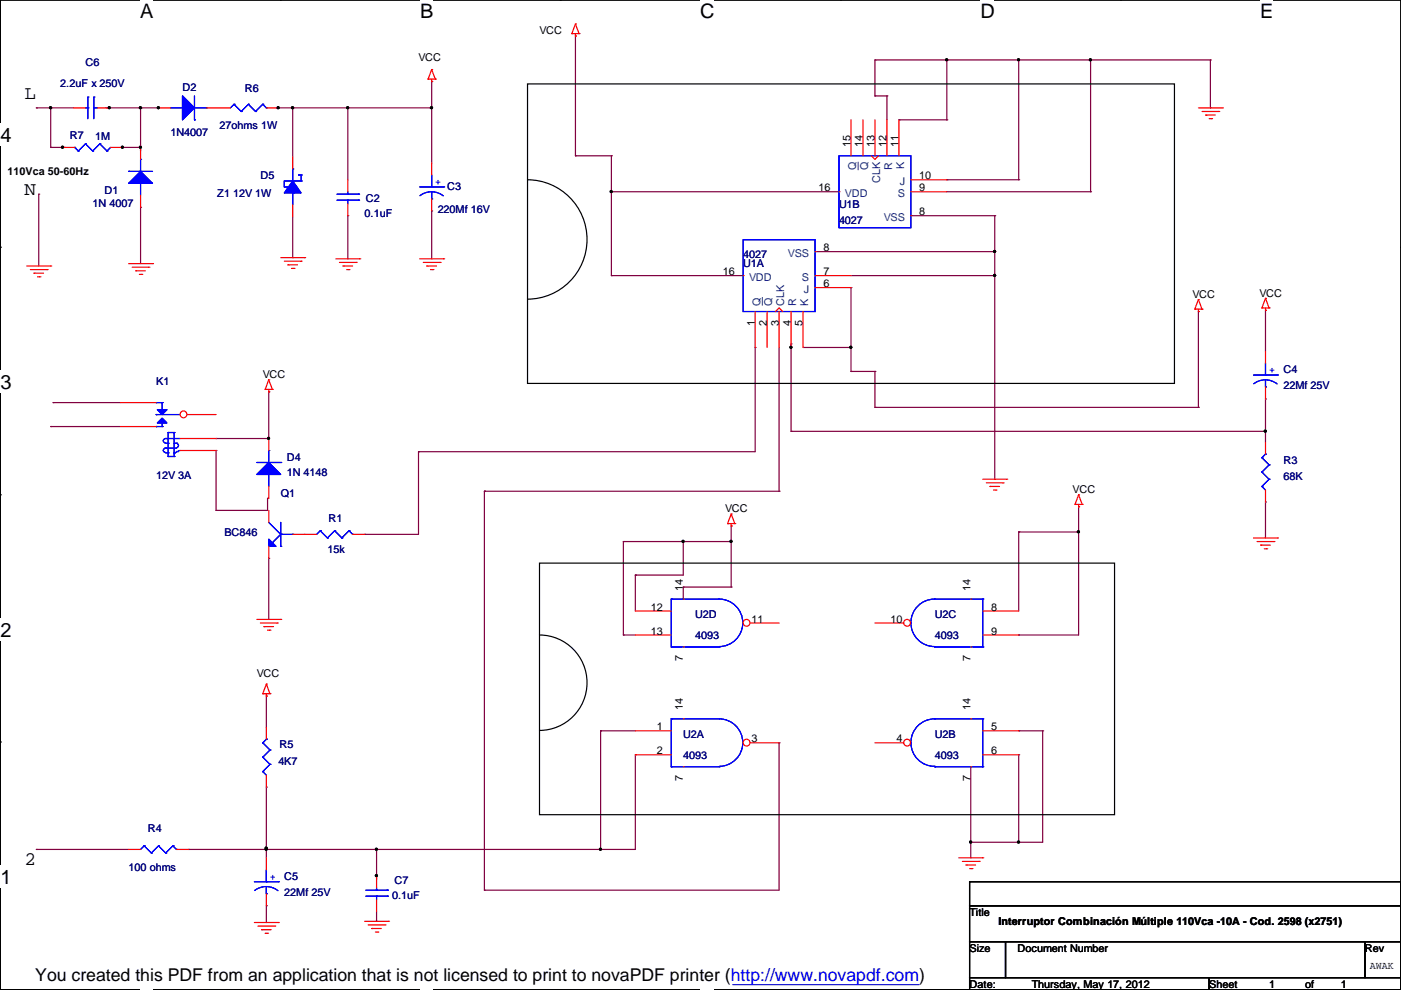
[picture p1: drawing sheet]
<svg xmlns="http://www.w3.org/2000/svg" width="297mm" height="210mm" viewBox="0 0 297 210" stroke-linecap="round" stroke-linejoin="round" font-family="sans-serif">
<path d="M.1 0h296.9v209.8h-296.9z" fill="none" stroke="#000" stroke-width=".25"/>
<g fill="#fff">
<path d="M29.7 0h2.7v4.8h-2.7z"/>
<path d="M29.7 209.8h2.7v.2h-2.7z"/>
</g>
<path d="M59.4 0h.1M59.4 209.8h.1" fill="none" stroke="#000" stroke-width=".25"/>
<g fill="#fff">
<path d="M89.1 0h2.7v4.8h-2.7z"/>
<path d="M89.1 209.8h2.7v.2h-2.7z"/>
</g>
<path d="M118.8 0h.1M118.8 209.8h.1" fill="none" stroke="#000" stroke-width=".25"/>
<g fill="#fff">
<path d="M148.4 0h3v4.8h-3z"/>
<path d="M148.4 209.8h3v.2h-3z"/>
</g>
<path d="M178.2 0h.1M178.2 209.8h.1" fill="none" stroke="#000" stroke-width=".25"/>
<g fill="#fff">
<path d="M207.9 0h2.9v4.8h-2.9z"/>
<path d="M207.9 209.8h2.9v.2h-2.9z"/>
</g>
<path d="M237.6 0h.1M237.6 209.8h.1" fill="none" stroke="#000" stroke-width=".25"/>
<g fill="#fff">
<path d="M267.2 0h2.7v4.8h-2.7z"/>
<path d="M267.2 209.8h2.7v.2h-2.7z"/>
<path d="M.1 26.2h2.3v4.7h-2.3z"/>
<path d="M.1 78.6h2.3v4.7h-2.3z"/>
</g>
<path d="M.1 52.4h.1M297 52.4h.1" fill="none" stroke="#000" stroke-width=".25"/>
<path d="M.1 131.1h2.3v4.7h-2.3z" fill="#fff"/>
<path d="M.1 104.9h.1M297 104.9h.1" fill="none" stroke="#000" stroke-width=".25"/>
<path d="M.1 183.5h2.3v4.7h-2.3z" fill="#fff"/>
<g fill="none" stroke="#000" stroke-width=".25">
<path d="M111.8 17.8h137.2v63.5h-137.2zM111.8 38.1a12.7 12.7 0 0 1 12.7 12.7 12.7 12.7 0 0 1-12.7 12.6M114.4 119.4h121.9v53.3h-121.9zM114.4 134.6a10.1 10.1 0 0 1 10.1 10.2 10.1 10.1 0 0 1-10.1 10.1M.1 157.3h.1M297 157.3h.1M205.6 187h91.4v5h-91.4zM205.6 192h91.4v7.7h-91.4zM205.6 199.7h7.6v7.6h-7.6zM213.2 199.7h76.2v7.6h-76.2zM289.4 199.7h7.6v7.6h-7.6zM205.6 207.3h50.8v2.5h-50.8z"/>
<path d="M256.4 207.3h40.6v2.5h-40.6z"/>
</g>
<g fill="none" stroke="#800040" stroke-width=".25">
<path d="M91.5 17.3h.1M91.5 17.3v17.3M122 7.6h.1M122 7.6v25.4M185.5 12.7h.1M185.5 12.7v7.6M185.5 12.7h71.1M200.7 12.7h.1M200.7 12.7v12.7M216 12.7h.1M216 12.7v25.4M231.2 12.7h.1"/>
<path d="M231.2 12.7v28M256.6 12.7h.1M256.6 12.7v10.2M7.7 22.9h.1M7.7 22.9h7.9M10.8 22.9h.1M10.8 31.3h.1M10.8 31.3h3M10.8 22.9v8.4M13.3 31.3h.1M22.4 22.9h11.2M23.2 22.9h.1"/>
<path d="M25.7 31.3h4.1M26 31.3h.1M29.8 22.9h.1M29.8 31.3h.1M29.8 22.9v9.1M33.6 22.9h.1M58.5 22.9h33M59 22.9h.1M62.1 22.9h.1M62.1 22.9v10.4M73.7 22.9h.1M73.7 22.9v15.2"/>
<path d="M91.5 22.9h.1M122 33h.1M122 33h7.6M129.6 33h.1M129.6 33v25.4M185.5 20.3h.1M185.5 20.3h2.5M188 20.3h.1M188 20.3v5.1M190.6 25.4h.1M190.6 25.4h10.1M200.7 38.1h.1"/>
<path d="M200.7 25.4h.1M200.7 38.1h15.3M216 38.1h.1M256.6 22.9h.1M8.2 41.2h.1M8.2 41.2v15.2M29.8 44h.1M29.8 44v11.9M62.1 54.6h.1M62.1 46v8.6M73.7 45.7h.1M73.7 45.7v9.2"/>
<path d="M91.5 44.7h.1M91.5 44.7v10.2M129.6 58.4h.1M129.6 40.7h.1M129.6 58.4h28M129.6 40.7h48.3M172.8 53.4h38.1M180.4 58.4h30.5M193.1 45.7h17.8M200.7 40.7h30.5M210.9 53.4h.1M210.9 58.4h.1"/>
<path d="M210.9 45.7h.1M210.9 45.7v55.9M231.2 40.7h.1M160.1 73.7h.1M160.1 73.7v22.1h-71.4M165.2 73.7v30.5M167.7 73.7h.1M167.7 72.9h.1M167.7 72.9v18.6M170.3 73.7h10.1M180.4 73.7h.1M180.4 61h.1"/>
<path d="M180.4 78.8h.1M180.4 61v17.8M180.4 78.8h5.1M185.5 78.8h.1M185.5 78.8v7.6M254.1 66.1h.1M254.1 66.1v20.3M268.3 65.8h.1M268.3 65.8v8.6M10.8 90.4h.1M10.8 90.4h14.7M11.3 85.4h.1"/>
<path d="M11.3 85.4h14.2M45.8 95.5h.1M45.8 93h.1M45.8 95.5v12.7M57 83.1h.1M57 83.1v9.9h-11.2M88.7 95.8h.1M88.7 95.8v17.5h-11.4M167.7 91.5h.1M167.7 91.5h100.6M185.5 86.4h.1M185.5 86.4h68.6"/>
<path d="M254.1 86.4h.1M268.3 91.5h.1M268.3 84.6h.1M268.3 84.6v9.1M45.8 108.2h.1M56.7 105.7h.1M56.7 105.7v2.5h-10.9M56.7 105.7h.3M57 118.4h.1M57 118.4v12.9M77.3 113.3h.1M102.7 104.2h.1"/>
<path d="M102.7 104.2h62.5M102.7 104.2v84.5M132.2 114.8h.1M132.2 114.8v19.8M132.2 114.8h22.8M144.9 114.8h.1M144.9 114.8v7.1h-10.2M155 114.8h.1M155 111.5h.1M155 111.5v13M165.2 104.2h.1M216 112.8h.1"/>
<path d="M216 112.8h12.7M216 112.8v16.8M228.7 107.5h.1M228.7 112.8h.1M228.7 107.5v27.1h-12.7M268.3 106.4h.1M268.3 106.4v7.7M132.2 134.6h.1M132.2 134.6h2.5M134.7 121.9h.1M134.7 121.9v7.7M144.9 124.5h.1"/>
<path d="M144.9 124.5h10.1M144.9 124.5v2.5M155 124.5h.1M216 134.6h.1M56.5 147.6h.1M56.5 147.6v6.6M127.3 155h.1M127.3 155h7.4M127.3 155v25.1M165.2 157.5h.1M165.2 157.5v31.2h-62.5M216 155h.1"/>
<path d="M216 155h5.1M221.1 155h.1M221.1 155v23.6h-15.3M56.5 179.8h.1M56.5 166.9h.1M56.5 166.9v15M134.7 160h.1M134.7 160v20.1h-94.7M205.8 162.6h.1M205.8 178.6h.1M205.8 162.6v19.3M216 160h.1"/>
<path d="M216 178.6h.1M216 160v18.6M7.7 180.1h.1M7.7 180.1h19.6M40 180.1h.1M56.5 192h.1M56.5 180.1h.1M56.5 192v3.6M79.8 180.1h.1M79.8 195.3h.1M79.8 185.7h.1M79.8 180.1v6.4"/>
<path d="M79.8 193.3v2M102.7 188.7h.1M127.3 180.1h.1"/>
</g>
<g fill="#000" stroke="#000" stroke-width=".25">
<circle cx="200.7" cy="12.7" r=".21"/>
<circle cx="215.9" cy="12.7" r=".21"/>
<circle cx="231.2" cy="12.7" r=".21"/>
<circle cx="10.7" cy="22.8" r=".21"/>
<circle cx="13.2" cy="31.2" r=".21"/>
<circle cx="23.2" cy="22.8" r=".21"/>
<circle cx="25.9" cy="31.2" r=".21"/>
<circle cx="29.8" cy="22.8" r=".21"/>
<circle cx="29.8" cy="31.2" r=".21"/>
<circle cx="33.6" cy="22.8" r=".21"/>
<circle cx="59" cy="22.8" r=".21"/>
<circle cx="62" cy="22.8" r=".21"/>
<circle cx="73.7" cy="22.8" r=".21"/>
<circle cx="91.5" cy="22.8" r=".21"/>
<circle cx="129.6" cy="40.6" r=".21"/>
<circle cx="210.9" cy="53.3" r=".21"/>
<circle cx="210.9" cy="58.4" r=".21"/>
<circle cx="167.7" cy="73.6" r=".21"/>
<circle cx="180.4" cy="73.6" r=".21"/>
<circle cx="56.9" cy="92.9" r=".21"/>
<circle cx="268.3" cy="91.4" r=".21"/>
<circle cx="144.8" cy="114.8" r=".21"/>
<circle cx="155" cy="114.8" r=".21"/>
<circle cx="228.6" cy="112.7" r=".21"/>
<circle cx="56.4" cy="179.8" r=".21"/>
<circle cx="205.8" cy="178.5" r=".21"/>
<circle cx="215.9" cy="178.5" r=".21"/>
<circle cx="56.4" cy="180.1" r=".21"/>
<circle cx="79.8" cy="180.1" r=".21"/>
<circle cx="79.8" cy="185.6" r=".21"/>
<circle cx="127.3" cy="180.1" r=".21"/>
</g>
<g fill="none" stroke="#f00" stroke-width=".25">
<path d="M90.8 16.8h.1M90.8 16.8h1.5M91.5 14.7h.1M91.5 17.3h.1M91.5 14.7l.8 2.1M91.5 14.7l-.7 2.1M91.5 16.8v.5M92.3 16.8h.1M121.2 7.1h.1M121.2 7.1h1.6M122 5.1h.1M122 7.6h.1"/>
<path d="M122 5.1l-.8 2M122 5.1l.8 2M122 7.1v.5M122.8 7.1h.1M13.3 31.3h2.5M23.5 31.3h2.5M254.1 22.9h5.1M254.8 23.6h3.6M255.6 24.4h.1M255.6 24.4h2M256.4 25.2h.5M256.9 25.2h.1"/>
<path d="M258.4 23.6h.1M259.2 22.9h.1M5.7 56.4h5.1M6.4 57.2h3.6M7.2 57.9h.1M7.2 57.9h2M8 58.7h.5M8.5 58.7h.1M10 57.2h.1M10.8 56.4h.1M27.3 55.9h5M28 56.7h3.6"/>
<path d="M28.8 57.4h.1M28.8 57.4h2M29.5 58.2h.6M30.1 58.2h.1M31.6 56.7h.1M32.3 55.9h.1M59.5 54.6h5.1M60.3 55.4h3.5M61 56.1h.1M61 56.1h2.1M61.8 56.9h.5M62.3 56.9h.1"/>
<path d="M63.8 55.4h.1M64.6 54.6h.1M71.2 54.9h5.1M72 55.6h3.5M72.7 56.4h.1M72.7 56.4h2.1M73.5 57.2h.5M74 57.2h.1M75.5 55.6h.1M76.3 54.9h.1M89 54.9h5.1M89.7 55.6h3.6"/>
<path d="M90.5 56.4h.1M90.5 56.4h2M91.3 57.2h.5M91.8 57.2h.1M93.3 55.6h.1M94.1 54.9h.1M253.3 65.5h.1M253.3 65.5h1.5M254.1 63.5h.1M254.1 66.1h.1M254.1 63.5l.7 2M254.1 63.5l-.8 2"/>
<path d="M254.1 65.5v.6M254.8 65.5h.1M267.5 65.3h.1M267.5 65.3h1.6M268.3 63.3h.1M268.3 65.8h.1M268.3 63.3l.8 2M268.3 63.3l-.8 2M268.3 65.3v.5M269.1 65.3h.1M56.2 82.6h.1M56.2 82.6h1.5"/>
<path d="M57 80.5h.1M57 83.1h.1M57 80.5l.7 2.1M57 80.5l-.8 2.1M57 82.6v.5M57.7 82.6h.1M154.3 111h.1M154.3 111h1.5M155 109h.1M155 111.5h.1M155 109l.8 2M155 109l-.7 2"/>
<path d="M155 111v.5M155.8 111h.1M208.4 101.6h5M209.1 102.4h3.6M209.9 103.1h.1M209.9 103.1h2M210.7 103.9h.5M211.2 103.9h.1M212.7 102.4h.1M213.4 101.6h.1M227.9 106.9h.1M227.9 106.9h1.5"/>
<path d="M228.7 104.9h.1M228.7 107.5h.1M228.7 104.9l.7 2M228.7 104.9l-.8 2M228.7 106.9v.6M229.4 106.9h.1M265.8 114.1h5M266.5 114.8h3.6M267.3 115.6h.1M267.3 115.6h2M268.1 116.3h.5M268.6 116.3h.1"/>
<path d="M270.1 114.8h.1M270.8 114.1h.1M54.4 131.3h5.1M55.2 132.1h3.6M56 132.9h.1M56 132.9h2M56.7 133.6h.5M57.2 133.6h.1M58.8 132.1h.1M59.5 131.3h.1M55.7 147.1h.1M55.7 147.1h1.5"/>
<path d="M56.5 145h.1M56.5 147.6h.1M56.5 145l.7 2.1M56.5 145l-.8 2.1M56.5 147.1v.5M56.5 154.2v2.5M57.2 147.1h.1M56.5 164.4v2.5M53.9 195.6h5.1M54.7 196.4h3.6M55.5 197.1h.1M55.5 197.1h2"/>
<path d="M56.2 197.9h.5M56.7 197.9h.1M58.3 196.4h.1M59 195.6h.1M77.3 195.3h5.1M78.1 196.1h3.5M78.8 196.9h.1M78.8 196.9h2.1M79.6 197.6h.5M80.1 197.6h.1M81.6 196.1h.1M82.4 195.3h.1"/>
<path d="M203.3 181.9h5.1M204 182.6h3.6M204.8 183.4h.1M204.8 183.4h2M205.6 184.2h.5M206.1 184.2h.1M207.6 182.6h.1M208.4 181.9h.1"/>
</g>
<g fill="none" stroke="#00f" stroke-width=".25">
<path d="M15.8 31.3h.1M15.8 31.3l.8 .7M16.6 32h.1M18.1 30.5h.1M18.1 30.5l1.5 1.5M18.1 30.5l-1.5 1.5M19.6 32h.1M21.2 30.5h.1M21.2 30.5l1.5 1.5M21.2 30.5l-1.6 1.5M22.7 32h.1M23.5 31.3l-.8 .7"/>
<path d="M33.1 87.9h.1M33.1 85.4h.1M33.1 90.4h.1M33.1 87.9h5.1M33.1 85.4h1.3M33.1 90.4h1.3M34.4 85.4h.1M34.4 90.4h.1M34.4 85.4v1.5M34.4 89.7v.7M35.1 93h.1M35.1 95h.1"/>
<path d="M35.1 93a.47 .47 0 0 0-.5 .4 .47 .47 0 0 0 .5 .5M35.1 95a.47 .47 0 0 0-.5 .5 .47 .47 0 0 0 .5 .4M35.1 93h3.1M35.1 94h.5M35.1 95h2.3M35.1 96h.5M35.6 96.8h.1M35.6 91.7h.1M35.6 94h.1M35.6 96h.1M35.6 96.8h1.3M35.6 91.7v5.1"/>
<path d="M35.6 91.7h1.3M36.9 96.8h.1M36.9 91.7h.1M36.9 96h.1M36.9 91.7v5.1M36.9 94h.5M36.9 96h.3M37.4 94h.1M37.4 94a.47 .47 0 0 1 .4 .5 .47 .47 0 0 1-.4 .4M37.5 95.7l-.3 .2M38.2 95.5l-.5 .3M55.7 157.5h.1"/>
<path d="M55.7 157.5l1.5 1.5M56.5 156.7h.1M56.5 156.7l-.8 .8M57.2 159h.1M57.2 159l-1.5 1.5M55.7 163.6h.1M55.7 160.5h.1M55.7 163.6l.8 .8M55.7 160.5l1.5 1.6M57.2 162.1h.1M57.2 162.1l-1.5 1.5"/>
</g>
<g fill="#00f" stroke="#00f" stroke-width=".25">
<path d="M33.4 89.7l1-1 1 1z"/>
<path d="M33.4 86.9h2l-1 1z"/>
</g>
<circle cx="38.9" cy="87.9" r=".72" fill="#fff" stroke="#f00" stroke-width=".25"/>
<g fill="none" stroke="#f00" stroke-width=".25">
<path d="M62.1 33.3v2.5M62.1 43.4v2.6M25.5 85.4h7.6M25.5 90.4h7.6M38.2 93h7.6M38.2 95.5h7.6M39.7 87.9h6.1M57 93v2.5M268.3 93.7v2.6M57 103.1v2.6M57 108.2v2.6M57 115.8v2.6"/>
<path d="M62.1 113.3h5M74.8 113.3h2.5M268.3 103.9v2.5M208.4 129.6h7.6M208.4 134.6h7.6M27.3 180.1h2.5M37.4 180.1h2.6M79.8 185.7v2.5M79.8 190.8v2.5"/>
</g>
<g fill="#00f" stroke="#00f" stroke-width=".25">
<path d="M57 98.1l2.5 2.5h-5.1z"/>
<path d="M57 114.3l1.5 1.5h-1.5z" fill-rule="evenodd"/>
<path d="M57 114.3l1.5 1.5h-1.5z" fill-rule="evenodd"/>
<path d="M62.1 38.4l1.7 2.5h-3.5z" fill-rule="evenodd"/>
<path d="M62.1 38.4l1.7 2.5h-3.5z" fill-rule="evenodd"/>
</g>
<g fill="none" stroke="#00f" stroke-width=".25">
<path d="M60.3 39.6h.1M60.3 39.6h.5M60.8 39.6h.1M62.1 35.8h.1M62.1 35.8v2.6M63.3 37.1h.1M63.3 37.1h.5M63.8 38.4h.1M63.8 37.1h.1M63.8 38.4h-3.5v1.2M63.8 37.1v1.3M62.1 40.9h.1"/>
<path d="M62.1 40.9v2.5M54.4 98.1h5.1M57 95.5h.1M57 95.5v2.6M59.5 98.1h.1M267.5 97h.1M267.5 97l1.6 1.6M268.3 96.3h.1M268.3 96.3l-.8 .7M269.1 98.6h.1M269.1 98.6l-1.6 1.5M57 100.6h.1"/>
<path d="M57 100.6v2.5M57 110.8l2.5 2.5M57.7 115.1h.1M59.5 113.3h.1M59.5 115.8h.1M59.5 113.3l-1.8 1.8M59.5 110.8v5M59.5 113.3h2.6M62.1 113.3h.1M67.9 112.5h.1M67.9 112.5l-.8 .8M67.9 112.5l1.5 1.6"/>
<path d="M69.4 114.1h.1M71 112.5h.1M71 112.5l-1.6 1.6M71 112.5l1.5 1.6M72.5 114.1h.1M74 112.5h.1M74 112.5l-1.5 1.6M74 112.5l.8 .8M74.8 113.3h.1M267.5 103.1h.1M267.5 100.1h.1M267.5 103.1l.8 .8"/>
<path d="M267.5 100.1l1.6 1.5M269.1 101.6h.1M269.1 101.6l-1.6 1.5M198.2 137.2h.1M198.2 137.2h10.2M208.4 127h.1M208.4 137.2h.1M208.4 127h-10.2a5 5 0 0 0-5.1 5.1 5 5 0 0 0 5.1 5M208.4 127v10.2M30.6 179.3h.1M30.6 179.3l-.8 .8M30.6 179.3l1.5 1.6"/>
<path d="M33.6 179.3h.1M33.6 179.3l-1.5 1.6M33.6 179.3l1.5 1.6M36.7 179.3h.1M36.7 179.3l-1.6 1.6M36.7 179.3l.7 .8M32.1 180.9h.1M35.1 180.9h.1M37.4 180.1h.1M77.6 190h4.5M77.6 188.7h4.5M79.8 188.7h.1"/>
<path d="M79.8 190h.1M79.8 188.2v.5M79.8 190v.8M82.1 190h.1M82.1 188.7h.1"/>
</g>
<circle cx="192.3" cy="132.1" r=".72" fill="#fff" stroke="#f00" stroke-width=".25"/>
<path d="M134.7 129.6h7.6M134.7 134.6h7.6M185.5 132.1h6.1M205.8 127h.1M205.8 137.2h.1" fill="none" stroke="#f00" stroke-width=".25"/>
<path d="M142.3 127h.1M142.3 137.2h.1M142.3 127h10.2a5 5 0 0 1 5 5.1 5 5 0 0 1-5 5M142.3 127v10.2M142.3 137.2h10.2M152.5 137.2h.1" fill="none" stroke="#00f" stroke-width=".25"/>
<circle cx="158.3" cy="132.1" r=".72" fill="#fff" stroke="#f00" stroke-width=".25"/>
<path d="M144.9 127h.1M144.9 137.2h.1M159.1 132.1h6.1M134.7 155h7.6M134.7 160h7.6" fill="none" stroke="#f00" stroke-width=".25"/>
<path d="M142.3 152.4h.1M142.3 152.4h10.2a5 5 0 0 1 5 5.1 5 5 0 0 1-5 5M142.3 152.4v10.2M142.3 162.6h.1M142.3 162.6h10.2M152.5 162.6h.1" fill="none" stroke="#00f" stroke-width=".25"/>
<circle cx="158.3" cy="157.5" r=".72" fill="#fff" stroke="#f00" stroke-width=".25"/>
<path d="M144.9 152.4h.1M159.1 157.5h6.1M208.4 155h7.6M144.9 162.6h.1M208.4 160h7.6" fill="none" stroke="#f00" stroke-width=".25"/>
<path d="M208.4 152.4h.1M208.4 152.4h-10.2a5 5 0 0 0-5.1 5.1 5 5 0 0 0 5.1 5M208.4 152.4v10.2M198.2 162.6h.1M198.2 162.6h10.2M208.4 162.6h.1" fill="none" stroke="#00f" stroke-width=".25"/>
<circle cx="192.3" cy="157.5" r=".72" fill="#fff" stroke="#f00" stroke-width=".25"/>
<g fill="none" stroke="#f00" stroke-width=".25">
<path d="M15.6 22.9h2.5M20.7 22.9h2.5M29.8 31.3v2.5M33.6 22.9h2.6M43.8 22.9h5.1M56.5 22.9h2.5M73.7 38.1v2.6M91.5 34.6v2.5M180.4 25.4v7.6M183 25.4v7.6M184.7 33l.8 .8 .8-.8M185.5 25.4v7.6"/>
<path d="M188 25.4v7.6M190.6 25.4v7.6M193.1 38.1h7.6M29.8 41.4v2.6M73.7 43.2v2.5M91.5 42.2v2.5M157.6 58.4h.1M172.8 53.4h.1M172.8 58.4h7.6M177.9 40.7h.1M193.1 45.7h.1M193.1 40.7h7.6"/>
<path d="M160.1 66.1v7.6M162.6 66.1v7.6M164.4 66.1l.8-.8 .7 .8M165.2 66.1v7.6M167.7 66.1v7.6M170.3 66.1v7.6M172.8 61h7.6M268.3 74.4v2.6M268.3 82.1v2.5M185.5 157.5h6.1M205.8 152.4h.1M205.8 162.6h.1"/>
<path d="M56.5 181.9v2.5M56.5 189.5v2.5"/>
</g>
<g fill="none" stroke="#00f" stroke-width=".25">
<path d="M18.1 22.9h.5M18.6 22.9h.1M18.6 20.6h.1M18.6 20.6v4.6M19.9 20.6h.1M19.9 22.9h.1M19.9 22.9h.8M19.9 20.6v4.6M27.3 36.3h.1M27.3 36.3h5M29.8 38.9h.1M29.8 33.8h.1"/>
<path d="M29.8 33.8v2.5M29.8 38.9v2.5M36.2 22.9h2.5M38.7 22.9h.1M41.2 25.4h.1M41.2 22.9h2.6M41.2 20.3v5.1M43.8 22.9h.1M49.6 22.1h.1M49.6 22.1l-.7 .8M49.6 22.1l1.5 1.5M51.1 23.6h.1"/>
<path d="M52.7 22.1h.1M52.7 22.1l-1.6 1.5M52.7 22.1l1.5 1.5M54.2 23.6h.1M55.7 22.1h.1M55.7 22.1l-1.5 1.5M55.7 22.1l.8 .8M56.5 22.9h.1M89 39.6h5.1M91.5 39.6h.1M91.5 37.1v2.5M94.1 39.6h.1"/>
<path d="M177.9 33h15.2v15.3h-15.2zM71.5 42.4h4.5M71.5 41.2h4.5M73.7 41.2h.1M73.7 42.4h.1M73.7 40.7v.5M73.7 42.4v.8M76 42.4h.1M76 41.2h.1M91.5 42.2h.1M91.5 40.7l1.1 .1 1.4 .7M91.5 40.7l-1.1 .1-1.4 .7"/>
<path d="M91.5 40.7v1.5M157.6 50.8h15.2v15.3h-15.2zM265.8 79.5h5M268.3 79.5h.1M268.3 77v2.5M270.8 79.5h.1M268.3 82.1h.1M268.3 80.5l1.1 .2 1.4 .7M268.3 80.5l-1.1 .2-1.4 .7M268.3 80.5v1.6M53.9 187h5.1M56.5 189.5h.1"/>
<path d="M56.5 187h.1M56.5 188l1 .1 1.4 .7M56.5 188l-1.1 .1-1.4 .7M56.5 184.4v2.6M56.5 188v1.5M59 187h.1"/>
</g>
<path d="M181.9 34.3v1.8M161.6 63v1.8" fill="none" stroke="#004080" stroke-width=".21"/>
<g fill="#00f" stroke="#00f" stroke-width=".25">
<path d="M29.8 36.3l2.5 2.6h-5z"/>
<path d="M38.7 20.3l2.5 2.6-2.5 2.5z"/>
</g>
<g fill="#000" stroke="#000" stroke-width=".25">
<circle cx="200.7" cy="12.7" r=".21"/>
<circle cx="215.9" cy="12.7" r=".21"/>
<circle cx="231.2" cy="12.7" r=".21"/>
<circle cx="10.7" cy="22.8" r=".21"/>
<circle cx="13.2" cy="31.2" r=".21"/>
<circle cx="23.2" cy="22.8" r=".21"/>
<circle cx="25.9" cy="31.2" r=".21"/>
<circle cx="29.8" cy="22.8" r=".21"/>
<circle cx="29.8" cy="31.2" r=".21"/>
<circle cx="33.6" cy="22.8" r=".21"/>
<circle cx="59" cy="22.8" r=".21"/>
<circle cx="62" cy="22.8" r=".21"/>
<circle cx="73.7" cy="22.8" r=".21"/>
<circle cx="91.5" cy="22.8" r=".21"/>
<circle cx="129.6" cy="40.6" r=".21"/>
<circle cx="210.9" cy="53.3" r=".21"/>
<circle cx="210.9" cy="58.4" r=".21"/>
<circle cx="167.7" cy="73.6" r=".21"/>
<circle cx="180.4" cy="73.6" r=".21"/>
<circle cx="56.9" cy="92.9" r=".21"/>
<circle cx="268.3" cy="91.4" r=".21"/>
<circle cx="144.8" cy="114.8" r=".21"/>
<circle cx="155" cy="114.8" r=".21"/>
<circle cx="228.6" cy="112.7" r=".21"/>
<circle cx="56.4" cy="179.8" r=".21"/>
<circle cx="205.8" cy="178.5" r=".21"/>
<circle cx="215.9" cy="178.5" r=".21"/>
<circle cx="56.4" cy="180.1" r=".21"/>
<circle cx="79.8" cy="180.1" r=".21"/>
<circle cx="79.8" cy="185.6" r=".21"/>
<circle cx="127.3" cy="180.1" r=".21"/>
</g>
<path d="M5.6 200.5h192.7v7.5h-192.7z" fill="#fff"/>
<path d="M155.3 208.8h39.6" fill="none" stroke="#00f" stroke-width=".21"/>
<g font-size="4.2">
<text x="29.7" y="3.9">A</text>
<text x="89.1" y="3.9">B</text>
<text x="148.4" y="3.9">C</text>
<text x="207.9" y="3.9">D</text>
<text x="267.2" y="3.9">E</text>
<text x=".1" y="30.1">4</text>
<text x=".1" y="82.5">3</text>
<text x=".1" y="135">2</text>
<text x=".1" y="187.4">1</text>
</g>
<g font-size="4.1">
<text x="5.2" y="20.9">L</text>
<text x="5.2" y="41.2">N</text>
<text x="5.2" y="183.5">2</text>
</g>
<text font-size="3.7" x="7.5" y="208">You created this PDF from an application that is not licensed to print to novaPDF printer (http://www.novapdf.com)</text>
<g font-size="2.3">
<text x="114.4" y="7.3">VCC</text>
<text x="88.7" y="12.9">VCC</text>
<text x="180.3" y="31.3" transform="rotate(-90 180.3 31.3)">15</text>
<text x="182.9" y="31.3" transform="rotate(-90 182.9 31.3)">14</text>
<text x="185.4" y="31.3" transform="rotate(-90 185.4 31.3)">13</text>
<text x="188" y="31.3" transform="rotate(-90 188 31.3)">12</text>
<text x="190.5" y="31.3" transform="rotate(-90 190.5 31.3)">11</text>
<text x="1.6" y="37.2">110Vca 50-60Hz</text>
<text x="173.6" y="40.6">16</text>
<text x="194.9" y="38">10</text>
<text x="194.9" y="40.6">9</text>
<text x="194.9" y="45.6">8</text>
<text x="174.6" y="53.3">8</text>
<text x="153.2" y="58.3">16</text>
<text x="174.6" y="58.3">7</text>
<text x="174.6" y="60.9">6</text>
<text x="252.8" y="63.2">VCC</text>
<text x="267" y="62.9">VCC</text>
<text x="160" y="69.1" transform="rotate(-90 160 69.1)">1</text>
<text x="162.6" y="69.1" transform="rotate(-90 162.6 69.1)">2</text>
<text x="165.1" y="69.1" transform="rotate(-90 165.1 69.1)">3</text>
<text x="167.6" y="69.1" transform="rotate(-90 167.6 69.1)">4</text>
<text x="170.2" y="69.1" transform="rotate(-90 170.2 69.1)">5</text>
<text x="55.7" y="80.2">VCC</text>
<text x="227.4" y="104.6">VCC</text>
<text x="153.8" y="108.6">VCC</text>
<text x="144.8" y="125.2" transform="rotate(-90 144.8 125.2)">14</text>
<text x="205.7" y="125.2" transform="rotate(-90 205.7 125.2)">14</text>
<text x="138" y="129.5">12</text>
<text x="210.1" y="129.5">8</text>
<text x="138" y="134.5">13</text>
<text x="159.3" y="132">11</text>
<text x="188.8" y="132">10</text>
<text x="210.1" y="134.5">9</text>
<text x="54.4" y="143.4">VCC</text>
<text x="144.8" y="140.2" transform="rotate(-90 144.8 140.2)">7</text>
<text x="205.7" y="140.2" transform="rotate(-90 205.7 140.2)">7</text>
<text x="139.3" y="154.9">1</text>
<text x="144.8" y="150.6" transform="rotate(-90 144.8 150.6)">14</text>
<text x="205.7" y="150.6" transform="rotate(-90 205.7 150.6)">14</text>
<text x="210.1" y="154.9">5</text>
<text x="139.3" y="159.9">2</text>
<text x="159.3" y="157.4">3</text>
<text x="190.1" y="157.4">4</text>
<text x="210.1" y="159.9">6</text>
<text x="144.8" y="165.6" transform="rotate(-90 144.8 165.6)">7</text>
<text x="205.7" y="165.6" transform="rotate(-90 205.7 165.6)">7</text>
<text x="205.6" y="194.2">Title</text>
<text x="211.7" y="196.2">Interruptor Combinación Múltiple 110Vca -10A - Cod. 2598 (x2751)</text>
<text x="205.6" y="201.9">Size</text>
<text x="215.7" y="201.9">Document Number</text>
<text x="289.4" y="201.9">Rev</text>
<text x="205.6" y="209.5">Date:</text>
<text x="218.8" y="209.5">Thursday, May 17, 2012</text>
<text x="256.4" y="209.5">Sheet</text>
<text x="269.1" y="209.5">1</text>
<text x="276.7" y="209.5">of</text>
<text x="284.3" y="209.5">1</text>
<text x="290.4" y="205.4">AWAK</text>
</g>
<g font-size="2.3" fill="#000080">
<text x="18.1" y="13.9">C6</text>
<text x="12.8" y="18.5">2.2uF x 250V</text>
<text x="38.7" y="19.2">D2</text>
<text x="51.9" y="19.5">R6</text>
<text x="14.8" y="29.4">R7</text>
<text x="20.2" y="29.6">1M</text>
<text x="36.2" y="28.9">1N4007</text>
<text x="46.6" y="27.4">27ohms 1W</text>
<text x="22.2" y="41.1">D1</text>
<text x="46.1" y="41.8">Z1 12V 1W</text>
<text x="55.2" y="38">D5</text>
<text x="94.8" y="40.3">C3</text>
<text x="19.6" y="43.9">1N 4007</text>
<text x="77.3" y="45.9">0.1uF</text>
<text x="77.6" y="42.9">C2</text>
<text x="92.8" y="45.1">220Mf 16V</text>
<text x="177.9" y="44.1">U1B</text>
<text x="177.9" y="47.4">4027</text>
<text x="157.6" y="56.6">U1A</text>
<text x="157.6" y="54.8">4027</text>
<text x="33.1" y="81.7">K1</text>
<text x="272.1" y="79.2">C4</text>
<text x="272.1" y="82.5">22Mf 25V</text>
<text x="33.1" y="101.5">12V 3A</text>
<text x="60.8" y="97.7">D4</text>
<text x="60.8" y="101">1N 4148</text>
<text x="272.1" y="98.5">R3</text>
<text x="272.1" y="101.8">68K</text>
<text x="59.5" y="105.3">Q1</text>
<text x="47.6" y="113.7">BC846</text>
<text x="69.7" y="110.7">R1</text>
<text x="69.4" y="117.3">15k</text>
<text x="147.4" y="131">U2D</text>
<text x="198.2" y="131">U2C</text>
<text x="147.4" y="135.6">4093</text>
<text x="198.2" y="135.6">4093</text>
<text x="59.3" y="158.7">R5</text>
<text x="144.9" y="156.4">U2A</text>
<text x="144.9" y="161">4093</text>
<text x="198.2" y="156.4">U2B</text>
<text x="198.2" y="161">4093</text>
<text x="59" y="162.2">4K7</text>
<text x="31.3" y="176.5">R4</text>
<text x="27.3" y="184.6">100 ohms</text>
<text x="60.3" y="186.6">C5</text>
<text x="60.3" y="189.9">22Mf 25V</text>
<text x="83.1" y="190.7">0.1uF</text>
<text x="83.7" y="187.4">C7</text>
</g>
<g font-size="2.3" fill="#004080">
<text x="189.1" y="36" transform="rotate(-90 189.1 36)">R</text>
<text x="191.7" y="35.8" transform="rotate(-90 191.7 35.8)">K</text>
<text x="179.2" y="41.8">VDD</text>
<text x="181.5" y="36.1" transform="rotate(-90 181.5 36.1)">Q</text>
<text x="184.1" y="36.1" transform="rotate(-90 184.1 36.1)">Q</text>
<text x="186.6" y="38.8" transform="rotate(-90 186.6 38.8)">CLK</text>
<text x="190.3" y="41.8">S</text>
<text x="190.8" y="39.2">J</text>
<text x="187.4" y="46.8">VSS</text>
<text x="158.8" y="59.5">VDD</text>
<text x="167" y="54.5">VSS</text>
<text x="170" y="59.5">S</text>
<text x="161.2" y="64.8" transform="rotate(-90 161.2 64.8)">Q</text>
<text x="163.7" y="64.8" transform="rotate(-90 163.7 64.8)">Q</text>
<text x="166.3" y="64.8" transform="rotate(-90 166.3 64.8)">CLK</text>
<text x="168.8" y="64.8" transform="rotate(-90 168.8 64.8)">R</text>
<text x="170.4" y="62.1">J</text>
<text x="171.4" y="64.8" transform="rotate(-90 171.4 64.8)">K</text>
</g>
<g font-size="2.3" fill="#00f">
<text x="92.3" y="39.3">+</text>
<text x="269.1" y="79.2">+</text>
<text x="57.2" y="186.6">+</text>
</g>
</svg>
